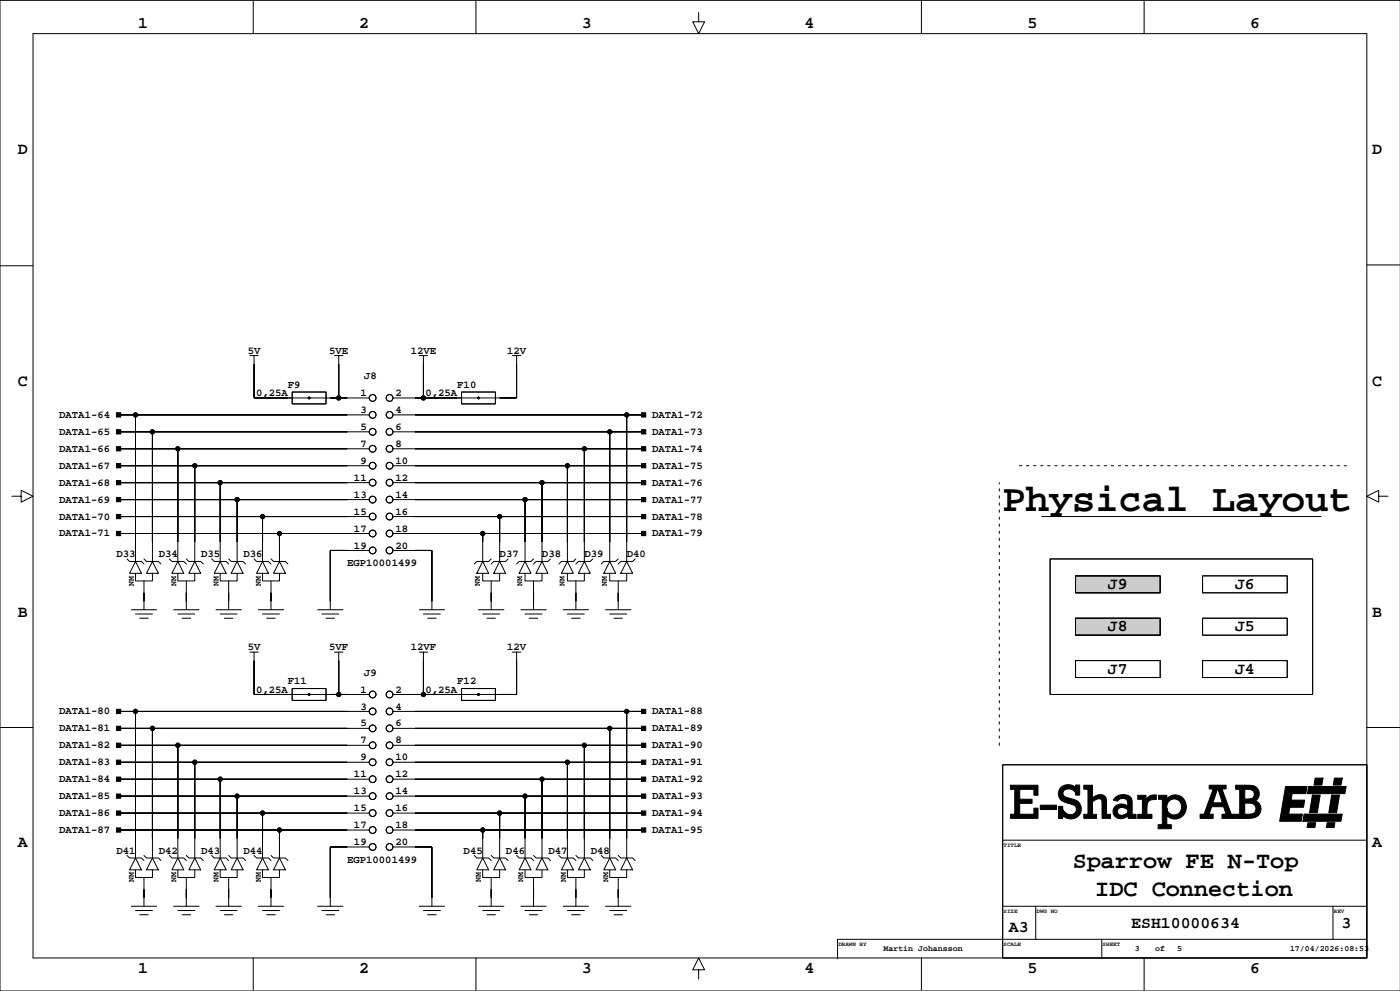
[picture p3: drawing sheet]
<svg xmlns="http://www.w3.org/2000/svg" width="420mm" height="297mm" viewBox="0 0 420 297" stroke-linecap="round" stroke-linejoin="round" font-family="sans-serif">
<g fill="none" stroke="#000" stroke-width=".3">
<path d="M9.9 10.1h400v277h-400zM75.9 .4v9.7M142.7 .4v9.7M209.5 3.7v2.8h1.8l-1.8 3.6-1.8-3.6h1.8M276.3 .4v9.7M343.1 .4v9.7M419.9 .1h-419.9v296.9h419.9M0 79.7h9.9M409.9 79.4h9.9M74.9 106.6h1.3v12.7h34.5M76.2 109.1h.1M76.2 106.6h1.3"/>
<path d="M87.6 117.5h10.2v3.6h-10.2zM100.3 106.6h1.3v12.7M101.6 109.1h.1M101.6 106.6h1.2M125.7 106.6h1.3v12.7M127 109.1h.1M127 106.6h1.2M138.4 117.5h10.2v3.6h-10.2zM153.6 106.6h1.3v12.7h-37.1M154.9 109.1h.1M154.9 106.6h1.3M35.6 124.4h75.1"/>
<path d="M35.6 129.4h75.1M35.6 134.5h75.1M35.6 139.6h75.1M40.6 124.4v43.9M45.7 129.4v38.9M53.3 134.5v33.8M58.4 139.6v28.7M117.8 124.4h75.2M117.8 129.4h75.2M117.8 134.5h75.2M117.8 139.6h75.2M170.1 139.6v28.7"/>
<path d="M175.2 134.5v33.8M182.8 129.4v38.9M187.9 124.4v43.9M3.6 148.7h2.7v-1.7l3.6 1.7-3.6 1.8v-1.8M35.6 144.7h75.1M35.6 149.8h75.1M35.6 154.8h75.1M35.6 159.9h75.1M66 144.7v23.6M71.1 149.8v18.5M78.7 154.8v13.5M83.8 159.9v8.4"/>
<path d="M117.8 144.7h75.2M117.8 149.8h75.2M117.8 154.8h75.2M117.8 159.9h75.2M144.7 159.9v8.4M149.8 154.8v13.5M157.4 149.8v18.5M162.5 144.7v23.6M413.4 148.7v-1.7l-3.5 1.7 3.5 1.8v-1.8h2.8M38.1 167.5l.8 .8h3.5l.8 .8M40.6 168.3l1.8 3.5h-3.5zM40.6 171.8v2.3h5.1v-2.3"/>
<path d="M43.2 167.5l.7 .8h3.6l.7 .8M43.2 174.1v8.7M45.7 168.3l1.8 3.5h-3.6zM50.8 167.5l.8 .8h3.5l.8 .8M53.3 168.3l1.8 3.5h-3.5zM53.3 171.8v2.3h5.1v-2.3M55.9 167.5l.7 .8h3.6l.7 .8M55.9 174.1v8.7M58.4 168.3l1.8 3.5h-3.6zM63.5 167.5l.7 .8h3.6l.8 .8M66 168.3l1.8 3.5h-3.6zM66 171.8v2.3h5.1v-2.3"/>
<path d="M68.6 167.5l.7 .8h3.6l.7 .8M68.6 174.1v8.7M71.1 168.3l1.8 3.5h-3.6zM76.2 167.5l.7 .8h3.6l.8 .8M78.7 168.3l1.8 3.5h-3.6zM78.7 171.8v2.3h5.1v-2.3M81.3 167.5l.7 .8h3.6l.7 .8M81.3 174.1v8.7M83.8 168.3l1.8 3.5h-3.6zM110.7 165h-11.7v17.8M117.8 165h11.7v17.8M144.7 171.8v2.3h5.1v-2.3"/>
<path d="M144.7 168.3l1.8 3.5h-3.5zM147.3 167.5l-.8 .8h-3.5l-.8 .8M147.3 174.1v8.7M149.8 168.3l1.8 3.5h-3.6zM152.4 167.5l-.8 .8h-3.6l-.7 .8M157.4 171.8v2.3h5.1v-2.3M157.4 168.3l1.8 3.5h-3.5zM160 167.5l-.8 .8h-3.5l-.8 .8M160 174.1v8.7M162.5 168.3l1.8 3.5h-3.6zM165.1 167.5l-.8 .8h-3.6l-.7 .8M170.1 171.8v2.3h5.1v-2.3"/>
<path d="M170.1 168.3l1.8 3.5h-3.5zM172.7 167.5l-.8 .8h-3.5l-.8 .8M172.7 174.1v8.7M175.2 168.3l1.8 3.5h-3.6zM177.8 167.5l-.8 .8h-3.6l-.7 .8M182.8 171.8v2.3h5.1v-2.3M182.8 168.3l1.8 3.5h-3.5zM185.4 167.5l-.8 .8h-3.5l-.8 .8M185.4 174.1v8.7M187.9 168.3l1.8 3.5h-3.6zM190.5 167.5l-.8 .8h-3.6l-.7 .8M39.4 182.8h7.6"/>
<path d="M40.6 184h5.1M41.9 185.3h2.5M52.1 182.8h7.6M53.3 184h5.1M54.6 185.3h2.5M64.8 182.8h7.6M66 184h5.1M67.3 185.3h2.5M74.9 195.5h1.3v12.7h34.5M76.2 198h.1M76.2 195.5h1.3M77.5 182.8h7.6"/>
<path d="M78.7 184h5.1M80 185.3h2.5M95.2 182.8h7.6M96.5 184h5.1M97.8 185.3h2.5M100.3 195.5h1.3v12.7M101.6 198h.1M101.6 195.5h1.2M125.7 195.5h1.3v12.7M125.7 182.8h7.6M127 198h.1M127 184h5.1"/>
<path d="M127 195.5h1.2M128.2 185.3h2.6M143.5 182.8h7.6M144.7 184h5.1M146 185.3h2.6M153.6 195.5h1.3v12.7h-37.1M154.9 198h.1M154.9 195.5h1.3M156.2 182.8h7.6M157.4 184h5.1M158.7 185.3h2.6M168.9 182.8h7.6"/>
<path d="M170.1 184h5.1M171.4 185.3h2.6M181.6 182.8h7.6M182.8 184h5.1M184.1 185.3h2.5M322.5 198h25.4v5.1h-25.4zM0 218.1h9.9M35.6 213.2h75.1M35.6 218.3h75.1M40.6 213.2v44M45.7 218.3v38.9M87.6 206.4h10.2v3.5h-10.2z"/>
<path d="M117.8 213.2h75.2M117.8 218.3h75.2M138.4 206.4h10.2v3.5h-10.2zM182.8 218.3v38.9M187.9 213.2v44M409.9 218.1h9.9M35.6 223.4h75.1M35.6 228.5h75.1M35.6 233.6h75.1M35.6 238.6h75.1M53.3 223.4v33.8M58.4 228.5v28.7"/>
<path d="M66 233.6v23.6M71.1 238.6v18.6M117.8 223.4h75.2M117.8 228.5h75.2M117.8 233.6h75.2M117.8 238.6h75.2M157.4 238.6v18.6M162.5 233.6v23.6M170.1 228.5v28.7M175.2 223.4v33.8M300.7 229.2h109.2v57.9h-109.2zM35.6 243.7h75.1"/>
<path d="M35.6 248.8h75.1M38.1 256.4l.8 .8h3.5l.8 .7M40.6 257.2l1.8 3.5h-3.5zM43.2 256.4l.7 .8h3.6l.7 .7M45.7 257.2l1.8 3.5h-3.6zM50.8 256.4l.8 .8h3.5l.8 .7M53.3 257.2l1.8 3.5h-3.5zM55.9 256.4l.7 .8h3.6l.7 .7M58.4 257.2l1.8 3.5h-3.6zM63.5 256.4l.7 .8h3.6l.8 .7M66 257.2l1.8 3.5h-3.6zM68.6 256.4l.7 .8h3.6l.7 .7"/>
<path d="M71.1 257.2l1.8 3.5h-3.6zM76.2 256.4l.7 .8h3.6l.8 .7M78.7 257.2l1.8 3.5h-3.6zM78.7 243.7v13.5M81.3 256.4l.7 .8h3.6l.7 .7M83.8 257.2l1.8 3.5h-3.6zM83.8 248.8v8.4M110.7 253.9h-11.7v17.7M117.8 253.9h11.7v17.7M117.8 243.7h75.2M117.8 248.8h75.2M142.2 256.4l.8 .8h3.5l.8 .7"/>
<path d="M144.7 257.2l1.8 3.5h-3.5zM144.7 248.8v8.4M147.3 256.4l.7 .8h3.6l.8 .7M149.8 257.2l1.8 3.5h-3.6zM149.8 243.7v13.5M154.9 256.4l.8 .8h3.5l.8 .7M157.4 257.2l1.8 3.5h-3.5zM160 256.4l.7 .8h3.6l.8 .7M162.5 257.2l1.8 3.5h-3.6zM167.6 256.4l.8 .8h3.5l.8 .7M170.1 257.2l1.8 3.5h-3.5zM172.7 256.4l.7 .8h3.6l.8 .7"/>
<path d="M175.2 257.2l1.8 3.5h-3.6zM180.3 256.4l.8 .8h3.5l.8 .7M182.8 257.2l1.8 3.5h-3.5zM185.4 256.4l.7 .8h3.6l.8 .7M187.9 257.2l1.8 3.5h-3.6zM300.7 251.8h108.9M39.4 271.6h7.6M40.6 260.7v2.3h5.1v-2.3M40.6 272.9h5.1M41.9 274.2h2.5M43.2 263v8.6M52.1 271.6h7.6"/>
<path d="M53.3 260.7v2.3h5.1v-2.3M53.3 272.9h5.1M54.6 274.2h2.5M55.9 263v8.6M64.8 271.6h7.6M66 260.7v2.3h5.1v-2.3M66 272.9h5.1M67.3 274.2h2.5M68.6 263v8.6M77.5 271.6h7.6M78.7 260.7v2.3h5.1v-2.3M78.7 272.9h5.1"/>
<path d="M80 274.2h2.5M81.3 263v8.6M95.2 271.6h7.6M96.5 272.9h5.1M97.8 274.2h2.5M125.7 271.6h7.6M127 272.9h5.1M128.2 274.2h2.6M143.5 271.6h7.6M144.7 260.7v2.3h5.1v-2.3M144.7 272.9h5.1M146 274.2h2.6"/>
<path d="M147.3 263v8.6M156.2 271.6h7.6M157.4 260.7v2.3h5.1v-2.3M157.4 272.9h5.1M158.7 274.2h2.6M160 263v8.6M168.9 271.6h7.6M170.1 260.7v2.3h5.1v-2.3M170.1 272.9h5.1M171.4 274.2h2.6M172.7 263v8.6M181.6 271.6h7.6"/>
<path d="M182.8 260.7v2.3h5.1v-2.3M182.8 272.9h5.1M184.1 274.2h2.5M185.4 263v8.6M300.7 271.6h108.9M310.6 271.6v9.9M399.7 271.6v9.9M75.9 287.1v9.7M142.7 287.1v9.7M209.5 290.7h1.8l-1.8-3.6-1.8 3.6h1.8v2.8M276.3 287.1v9.7M330.4 281.5v5.6"/>
<path d="M343.1 287.1v9.7M409.6 281.5h-158.5v5.9"/>
<circle cx="92.7" cy="119.3" r=".25"/>
<circle cx="101.6" cy="119.3" r=".63"/>
<circle cx="111.7" cy="119.3" r="1.02"/>
<circle cx="116.8" cy="119.3" r="1.02"/>
<circle cx="127" cy="119.3" r=".63"/>
<circle cx="143.5" cy="119.3" r=".25"/>
<circle cx="40.6" cy="124.4" r=".63"/>
<circle cx="45.7" cy="129.4" r=".63"/>
<circle cx="53.3" cy="134.5" r=".63"/>
<circle cx="58.4" cy="139.6" r=".63"/>
<circle cx="111.7" cy="124.4" r="1.02"/>
<circle cx="111.7" cy="139.6" r="1.02"/>
<circle cx="111.7" cy="129.4" r="1.02"/>
<circle cx="111.7" cy="134.5" r="1.02"/>
<circle cx="116.8" cy="124.4" r="1.02"/>
<circle cx="116.8" cy="139.6" r="1.02"/>
<circle cx="116.8" cy="129.4" r="1.02"/>
<circle cx="116.8" cy="134.5" r="1.02"/>
<circle cx="170.1" cy="139.6" r=".63"/>
<circle cx="175.2" cy="134.5" r=".63"/>
<circle cx="182.8" cy="129.4" r=".63"/>
<circle cx="187.9" cy="124.4" r=".63"/>
<circle cx="66" cy="144.7" r=".63"/>
<circle cx="71.1" cy="149.8" r=".63"/>
<circle cx="78.7" cy="154.8" r=".63"/>
<circle cx="83.8" cy="159.9" r=".63"/>
<circle cx="111.7" cy="159.9" r="1.02"/>
<circle cx="111.7" cy="144.7" r="1.02"/>
<circle cx="111.7" cy="149.8" r="1.02"/>
<circle cx="111.7" cy="154.8" r="1.02"/>
<circle cx="116.8" cy="159.9" r="1.02"/>
<circle cx="116.8" cy="144.7" r="1.02"/>
<circle cx="116.8" cy="149.8" r="1.02"/>
<circle cx="116.8" cy="154.8" r="1.02"/>
<circle cx="144.7" cy="159.9" r=".63"/>
<circle cx="149.8" cy="154.8" r=".63"/>
<circle cx="157.4" cy="149.8" r=".63"/>
<circle cx="162.5" cy="144.7" r=".63"/>
<circle cx="111.7" cy="165" r="1.02"/>
<circle cx="116.8" cy="165" r="1.02"/>
<circle cx="40.6" cy="213.2" r=".63"/>
<circle cx="45.7" cy="218.3" r=".63"/>
<circle cx="92.7" cy="208.2" r=".25"/>
<circle cx="101.6" cy="208.2" r=".63"/>
<circle cx="111.7" cy="218.3" r="1.02"/>
<circle cx="111.7" cy="208.2" r="1.02"/>
<circle cx="111.7" cy="213.2" r="1.02"/>
<circle cx="116.8" cy="218.3" r="1.02"/>
<circle cx="116.8" cy="208.2" r="1.02"/>
<circle cx="116.8" cy="213.2" r="1.02"/>
<circle cx="127" cy="208.2" r=".63"/>
<circle cx="143.5" cy="208.2" r=".25"/>
<circle cx="182.8" cy="218.3" r=".63"/>
<circle cx="187.9" cy="213.2" r=".63"/>
<circle cx="53.3" cy="223.4" r=".63"/>
<circle cx="58.4" cy="228.5" r=".63"/>
<circle cx="66" cy="233.6" r=".63"/>
<circle cx="71.1" cy="238.6" r=".63"/>
<circle cx="111.7" cy="223.4" r="1.02"/>
<circle cx="111.7" cy="238.6" r="1.02"/>
<circle cx="111.7" cy="228.5" r="1.02"/>
<circle cx="111.7" cy="233.6" r="1.02"/>
<circle cx="116.8" cy="223.4" r="1.02"/>
<circle cx="116.8" cy="238.6" r="1.02"/>
<circle cx="116.8" cy="228.5" r="1.02"/>
<circle cx="116.8" cy="233.6" r="1.02"/>
<circle cx="157.4" cy="238.6" r=".63"/>
<circle cx="162.5" cy="233.6" r=".63"/>
<circle cx="170.1" cy="228.5" r=".63"/>
<circle cx="175.2" cy="223.4" r=".63"/>
<circle cx="78.7" cy="243.7" r=".63"/>
<circle cx="83.8" cy="248.8" r=".63"/>
<circle cx="111.7" cy="243.7" r="1.02"/>
<circle cx="111.7" cy="248.8" r="1.02"/>
<circle cx="111.7" cy="253.9" r="1.02"/>
<circle cx="116.8" cy="243.7" r="1.02"/>
<circle cx="116.8" cy="248.8" r="1.02"/>
<circle cx="116.8" cy="253.9" r="1.02"/>
<circle cx="144.7" cy="248.8" r=".63"/>
<circle cx="149.8" cy="243.7" r=".63"/>
</g>
<g fill="#000" stroke="#000" stroke-width=".3">
<path d="M76.2 109.1v10.2z" fill-rule="evenodd"/>
<path d="M76.2 119.3h10.1z" fill-rule="evenodd"/>
<path d="M101.6 109.1v10.2z" fill-rule="evenodd"/>
<path d="M99 119.3h2.6z" fill-rule="evenodd"/>
<path d="M101.6 119.3h2.5z" fill-rule="evenodd"/>
<path d="M127 109.1v10.2z" fill-rule="evenodd"/>
<path d="M124.4 119.3h2.6z" fill-rule="evenodd"/>
<path d="M127 119.3h10.1z" fill-rule="evenodd"/>
<path d="M154.9 109.1v10.2z" fill-rule="evenodd"/>
<path d="M149.8 119.3h5.1z" fill-rule="evenodd"/>
<path d="M34.9 123.7h1.3v1.3h-1.3z" fill-rule="evenodd"/>
<path d="M34.9 128.8h1.3v1.3h-1.3z" fill-rule="evenodd"/>
<path d="M34.9 133.9h1.3v1.3h-1.3z" fill-rule="evenodd"/>
<path d="M40.6 124.4v38z" fill-rule="evenodd"/>
<path d="M35.6 124.4h5z" fill-rule="evenodd"/>
<path d="M35.6 129.4h10.1z" fill-rule="evenodd"/>
<path d="M45.7 129.4v33z" fill-rule="evenodd"/>
<path d="M53.3 134.5v27.9z" fill-rule="evenodd"/>
<path d="M35.6 134.5h17.7z" fill-rule="evenodd"/>
<path d="M35.6 139.6h22.8z" fill-rule="evenodd"/>
<path d="M58.4 139.6v22.8z" fill-rule="evenodd"/>
<path d="M40.6 124.4h63.5z" fill-rule="evenodd"/>
<path d="M45.7 129.4h58.4z" fill-rule="evenodd"/>
<path d="M53.3 134.5h50.8z" fill-rule="evenodd"/>
<path d="M58.4 139.6h45.7z" fill-rule="evenodd"/>
<path d="M170.1 139.6v22.8z" fill-rule="evenodd"/>
<path d="M124.4 139.6h45.7z" fill-rule="evenodd"/>
<path d="M175.2 134.5v27.9z" fill-rule="evenodd"/>
<path d="M124.4 134.5h50.8z" fill-rule="evenodd"/>
<path d="M182.8 129.4v33z" fill-rule="evenodd"/>
<path d="M124.4 129.4h58.4z" fill-rule="evenodd"/>
<path d="M187.9 124.4v38z" fill-rule="evenodd"/>
<path d="M124.4 124.4h63.5z" fill-rule="evenodd"/>
<path d="M192.4 123.7h1.2v1.3h-1.2z" fill-rule="evenodd"/>
<path d="M192.4 128.8h1.2v1.3h-1.2z" fill-rule="evenodd"/>
<path d="M192.4 133.9h1.2v1.3h-1.2z" fill-rule="evenodd"/>
<path d="M187.9 124.4h5.1z" fill-rule="evenodd"/>
<path d="M182.8 129.4h10.2z" fill-rule="evenodd"/>
<path d="M175.2 134.5h17.8z" fill-rule="evenodd"/>
<path d="M170.1 139.6h22.9z" fill-rule="evenodd"/>
<path d="M34.9 139h1.3v1.2h-1.3z" fill-rule="evenodd"/>
<path d="M34.9 144h1.3v1.3h-1.3z" fill-rule="evenodd"/>
<path d="M34.9 149.1h1.3v1.3h-1.3z" fill-rule="evenodd"/>
<path d="M34.9 154.2h1.3v1.3h-1.3z" fill-rule="evenodd"/>
<path d="M66 144.7v17.7z" fill-rule="evenodd"/>
<path d="M35.6 144.7h30.4z" fill-rule="evenodd"/>
<path d="M71.1 149.8v12.6z" fill-rule="evenodd"/>
<path d="M35.6 149.8h35.5z" fill-rule="evenodd"/>
<path d="M78.7 154.8v7.6z" fill-rule="evenodd"/>
<path d="M35.6 154.8h43.1z" fill-rule="evenodd"/>
<path d="M83.8 159.9v2.5z" fill-rule="evenodd"/>
<path d="M35.6 159.9h48.2z" fill-rule="evenodd"/>
<path d="M66 144.7h38.1z" fill-rule="evenodd"/>
<path d="M71.1 149.8h33z" fill-rule="evenodd"/>
<path d="M78.7 154.8h25.4z" fill-rule="evenodd"/>
<path d="M83.8 159.9h20.3z" fill-rule="evenodd"/>
<path d="M144.7 159.9v2.5z" fill-rule="evenodd"/>
<path d="M124.4 159.9h20.3z" fill-rule="evenodd"/>
<path d="M149.8 154.8v7.6z" fill-rule="evenodd"/>
<path d="M124.4 154.8h25.4z" fill-rule="evenodd"/>
<path d="M157.4 149.8v12.6z" fill-rule="evenodd"/>
<path d="M124.4 149.8h33z" fill-rule="evenodd"/>
<path d="M162.5 144.7v17.7z" fill-rule="evenodd"/>
<path d="M124.4 144.7h38.1z" fill-rule="evenodd"/>
<path d="M192.4 139h1.2v1.2h-1.2z" fill-rule="evenodd"/>
<path d="M192.4 144h1.2v1.3h-1.2z" fill-rule="evenodd"/>
<path d="M192.4 149.1h1.2v1.3h-1.2z" fill-rule="evenodd"/>
<path d="M192.4 154.2h1.2v1.3h-1.2z" fill-rule="evenodd"/>
<path d="M162.5 144.7h30.5z" fill-rule="evenodd"/>
<path d="M157.4 149.8h35.6z" fill-rule="evenodd"/>
<path d="M149.8 154.8h43.2z" fill-rule="evenodd"/>
<path d="M144.7 159.9h48.3z" fill-rule="evenodd"/>
<path d="M34.9 159.3h1.3v1.2h-1.3z" fill-rule="evenodd"/>
<path d="M43.2 177.7v2.5z" fill-rule="evenodd"/>
<path d="M55.9 177.7v2.5z" fill-rule="evenodd"/>
<path d="M68.6 177.7v2.5z" fill-rule="evenodd"/>
<path d="M81.3 177.7v2.5z" fill-rule="evenodd"/>
<path d="M99 165v15.2z" fill-rule="evenodd"/>
<path d="M99 165h5.1z" fill-rule="evenodd"/>
<path d="M124.4 165h5.1z" fill-rule="evenodd"/>
<path d="M129.5 165v15.2z" fill-rule="evenodd"/>
<path d="M147.3 177.7v2.5z" fill-rule="evenodd"/>
<path d="M160 177.7v2.5z" fill-rule="evenodd"/>
<path d="M172.7 177.7v2.5z" fill-rule="evenodd"/>
<path d="M185.4 177.7v2.5z" fill-rule="evenodd"/>
<path d="M192.4 159.3h1.2v1.2h-1.2z" fill-rule="evenodd"/>
<path d="M76.2 198v10.2z" fill-rule="evenodd"/>
<path d="M101.6 198v10.2z" fill-rule="evenodd"/>
<path d="M127 198v10.2z" fill-rule="evenodd"/>
<path d="M154.9 198v10.2z" fill-rule="evenodd"/>
<path d="M34.9 212.6h1.3v1.3h-1.3z" fill-rule="evenodd"/>
<path d="M34.9 217.7h1.3v1.3h-1.3z" fill-rule="evenodd"/>
<path d="M35.6 213.2h5z" fill-rule="evenodd"/>
<path d="M40.6 213.2v38.1z" fill-rule="evenodd"/>
<path d="M45.7 218.3v33z" fill-rule="evenodd"/>
<path d="M35.6 218.3h10.1z" fill-rule="evenodd"/>
<path d="M76.2 208.2h10.1z" fill-rule="evenodd"/>
<path d="M99 208.2h2.6z" fill-rule="evenodd"/>
<path d="M40.6 213.2h63.5z" fill-rule="evenodd"/>
<path d="M45.7 218.3h58.4z" fill-rule="evenodd"/>
<path d="M101.6 208.2h2.5z" fill-rule="evenodd"/>
<path d="M124.4 208.2h2.6z" fill-rule="evenodd"/>
<path d="M127 208.2h10.1z" fill-rule="evenodd"/>
<path d="M149.8 208.2h5.1z" fill-rule="evenodd"/>
<path d="M182.8 218.3v33z" fill-rule="evenodd"/>
<path d="M124.4 218.3h58.4z" fill-rule="evenodd"/>
<path d="M187.9 213.2v38.1z" fill-rule="evenodd"/>
<path d="M124.4 213.2h63.5z" fill-rule="evenodd"/>
<path d="M192.4 212.6h1.2v1.3h-1.2z" fill-rule="evenodd"/>
<path d="M192.4 217.7h1.2v1.3h-1.2z" fill-rule="evenodd"/>
<path d="M187.9 213.2h5.1z" fill-rule="evenodd"/>
<path d="M182.8 218.3h10.2z" fill-rule="evenodd"/>
<path d="M34.9 222.8h1.3v1.2h-1.3z" fill-rule="evenodd"/>
<path d="M34.9 227.8h1.3v1.3h-1.3z" fill-rule="evenodd"/>
<path d="M34.9 232.9h1.3v1.3h-1.3z" fill-rule="evenodd"/>
<path d="M34.9 238h1.3v1.3h-1.3z" fill-rule="evenodd"/>
<path d="M53.3 223.4v27.9z" fill-rule="evenodd"/>
<path d="M35.6 223.4h17.7z" fill-rule="evenodd"/>
<path d="M35.6 228.5h22.8z" fill-rule="evenodd"/>
<path d="M58.4 228.5v22.8z" fill-rule="evenodd"/>
<path d="M35.6 233.6h30.4z" fill-rule="evenodd"/>
<path d="M66 233.6v17.7z" fill-rule="evenodd"/>
<path d="M71.1 238.6v12.7z" fill-rule="evenodd"/>
<path d="M35.6 238.6h35.5z" fill-rule="evenodd"/>
<path d="M53.3 223.4h50.8z" fill-rule="evenodd"/>
<path d="M58.4 228.5h45.7z" fill-rule="evenodd"/>
<path d="M66 233.6h38.1z" fill-rule="evenodd"/>
<path d="M71.1 238.6h33z" fill-rule="evenodd"/>
<path d="M157.4 238.6v12.7z" fill-rule="evenodd"/>
<path d="M124.4 238.6h33z" fill-rule="evenodd"/>
<path d="M124.4 233.6h38.1z" fill-rule="evenodd"/>
<path d="M162.5 233.6v17.7z" fill-rule="evenodd"/>
<path d="M170.1 228.5v22.8z" fill-rule="evenodd"/>
<path d="M124.4 228.5h45.7z" fill-rule="evenodd"/>
<path d="M175.2 223.4v27.9z" fill-rule="evenodd"/>
<path d="M124.4 223.4h50.8z" fill-rule="evenodd"/>
<path d="M192.4 222.8h1.2v1.2h-1.2z" fill-rule="evenodd"/>
<path d="M192.4 227.8h1.2v1.3h-1.2z" fill-rule="evenodd"/>
<path d="M192.4 232.9h1.2v1.3h-1.2z" fill-rule="evenodd"/>
<path d="M192.4 238h1.2v1.3h-1.2z" fill-rule="evenodd"/>
<path d="M175.2 223.4h17.8z" fill-rule="evenodd"/>
<path d="M170.1 228.5h22.9z" fill-rule="evenodd"/>
<path d="M162.5 233.6h30.5z" fill-rule="evenodd"/>
<path d="M157.4 238.6h35.6z" fill-rule="evenodd"/>
<path d="M393.5 238.3h2.4l-.9 5.3h-2.3z" fill-rule="evenodd"/>
<path d="M394.4 233.2h2.3l-.3 2.1h-2.4z" fill-rule="evenodd"/>
<path d="M399.3 238.3h2.4l-.9 5.3h-2.3z" fill-rule="evenodd"/>
<path d="M392.4 235.7h11.3l-.4 2.2h-11.3z" fill-rule="evenodd"/>
<path d="M400.1 233.2h2.4l-.4 2.1h-2.3z" fill-rule="evenodd"/>
<path d="M34.9 243.1h1.3v1.2h-1.3z" fill-rule="evenodd"/>
<path d="M34.9 248.2h1.3v1.2h-1.3z" fill-rule="evenodd"/>
<path d="M78.7 243.7v7.6z" fill-rule="evenodd"/>
<path d="M35.6 243.7h43.1z" fill-rule="evenodd"/>
<path d="M83.8 248.8v2.5z" fill-rule="evenodd"/>
<path d="M35.6 248.8h48.2z" fill-rule="evenodd"/>
<path d="M99 253.9v15.2z" fill-rule="evenodd"/>
<path d="M78.7 243.7h25.4z" fill-rule="evenodd"/>
<path d="M83.8 248.8h20.3z" fill-rule="evenodd"/>
<path d="M99 253.9h5.1z" fill-rule="evenodd"/>
<path d="M124.4 253.9h5.1z" fill-rule="evenodd"/>
<path d="M129.5 253.9v15.2z" fill-rule="evenodd"/>
<path d="M144.7 248.8v2.5z" fill-rule="evenodd"/>
<path d="M124.4 248.8h20.3z" fill-rule="evenodd"/>
<path d="M149.8 243.7v7.6z" fill-rule="evenodd"/>
<path d="M124.4 243.7h25.4z" fill-rule="evenodd"/>
<path d="M192.4 243.1h1.2v1.2h-1.2z" fill-rule="evenodd"/>
<path d="M192.4 248.2h1.2v1.2h-1.2z" fill-rule="evenodd"/>
<path d="M149.8 243.7h43.2z" fill-rule="evenodd"/>
<path d="M144.7 248.8h48.3z" fill-rule="evenodd"/>
<path d="M303 235.4h8.3v3h-1.3v-1.8h-4.2v3h3.7v1.2h-3.7v3.3h4.2v-1.9h1.3v3.1h-8.3v-1.2h1.3v-7.5h-1.3z" fill-rule="evenodd"/>
<path d="M311.9 241.3h4.9v1.3h-4.9z" fill-rule="evenodd"/>
<path d="M318.1 236.1a3.4 3.4 0 0 1 4.4-.1v-.7h1.2v3h-1.2a1.9 1.9 0 0 0-2.1-1.8 1.37 1.37 0 0 0-1.7 1.3 1.37 1.37 0 0 0 1.6 1.4l1.1 .2a3.1 3.1 0 0 1 2.6 4.3 3.1 3.1 0 0 1-4.9 1.1l-.4-.3v.8h-1.3v-3.6h1.3a2.36 2.36 0 0 0 2.3 2.5 1.61 1.61 0 0 0 1.8-1.6 1.61 1.61 0 0 0-1.8-1.6l-1-.3a2.79 2.79 0 0 1-2.4-1.7 2.79 2.79 0 0 1 .5-2.9z" fill-rule="evenodd"/>
<path d="M325 235.4h2.6v3.8a2.57 2.57 0 0 1 3.9-.3l.3 1.2v4h1.2v1.2h-2.5l-.1-4.9-.2-.8a1.58 1.58 0 0 0-2.1 .4l-.5 .3v3.8h1.2v1.2h-3.8v-1.2h1.2v-7.5h-1.2z" fill-rule="evenodd"/>
<path d="M334.5 239a3.3 3.3 0 0 1 4.7 .2l.3 1.1v3.8h1.2v1.2h-2.4l-.1-2.6a1.8 1.8 0 0 0-3.1 .2 1.32 1.32 0 0 0 .6 1.4 1.32 1.32 0 0 0 1.5-.1l.9-.7v1.1a2.39 2.39 0 0 1-3.2 .6 2.39 2.39 0 0 1-.8-3.2 2.93 2.93 0 0 1 4.1-.4l-.1-1.4-.4-.5a1.85 1.85 0 0 0-2.6 .4l-1.3-.3z" fill-rule="evenodd"/>
<path d="M341.2 238.4h2.4v1.5l.5-.8 .7-.6 1.9-.2v1.3a2.04 2.04 0 0 0-2.7 1.6l-.1 2.9h1.5v1.2h-4.2v-1.2h1.4v-4.5h-1.4z" fill-rule="evenodd"/>
<path d="M347.4 238.4h2.5v1.1a3.4 3.4 0 0 1 4.4-.7 3.4 3.4 0 0 1 1.3 4.3 3.4 3.4 0 0 1-5.7 1.3v-2.1l.4 1a2.29 2.29 0 0 0 3.2 .3 2.29 2.29 0 0 0 .3-3.2 2.29 2.29 0 0 0-3.2-.3l-.6 .8-.1 .8v5.5h1.3v1.2h-3.9v-1.2h1.2v-7.6h-1.1z" fill-rule="evenodd"/>
<path d="M362.6 235.4h2.5v1.1l-1.4 4.1h2.8l-1.4-4.1v-1.1h2.6v1.1h-1.3l2.8 7.6h1.1v1.2h-3.9v-1.2h1.3l-.8-2.3h-3.6l-.7 2.3h1.2v1.2h-3.9v-1.2h1.2l2.7-7.6h-1.2z" fill-rule="evenodd"/>
<path d="M370.5 235.4h2.7v4.1h1a1.51 1.51 0 0 0 1.9-1.5 1.51 1.51 0 0 0-1.9-1.4h-.9v-1.2h.5a3 3 0 0 1 3.7 1.7 2.38 2.38 0 0 1-1.1 2.9 2.77 2.77 0 0 1 1.6 3.4 2.77 2.77 0 0 1-3.3 1.9h-1.4v-1.2l1.5-.1a1.68 1.68 0 0 0 1.8-1.8 1.68 1.68 0 0 0-2.2-1.5h-1.2v4.6h-2.7v-1.2h1.2v-7.5h-1.2z" fill-rule="evenodd"/>
<path d="M385.5 235.7h6.4l-.3 2.2h-4.1l-.4 1.9h4.1l-.3 2.2h-4.1l-.4 2h4.1l-.3 2.2h-6.5z" fill-rule="evenodd"/>
<path d="M391 244h11.5l-.4 2.2h-11.4z" fill-rule="evenodd"/>
<path d="M392.2 246.6h2.3l-.2 1.4h-2.3z" fill-rule="evenodd"/>
<path d="M398 246.6h2.3l-.2 1.4h-2.4z" fill-rule="evenodd"/>
<path d="M43.2 266.6v2.5z" fill-rule="evenodd"/>
<path d="M55.9 266.6v2.5z" fill-rule="evenodd"/>
<path d="M68.6 266.6v2.5z" fill-rule="evenodd"/>
<path d="M81.3 266.6v2.5z" fill-rule="evenodd"/>
<path d="M147.3 266.6v2.5z" fill-rule="evenodd"/>
<path d="M160 266.6v2.5z" fill-rule="evenodd"/>
<path d="M172.7 266.6v2.5z" fill-rule="evenodd"/>
<path d="M185.4 266.6v2.5z" fill-rule="evenodd"/>
<circle cx="92.7" cy="119.3" r=".25"/>
<circle cx="101.6" cy="119.3" r=".63"/>
<circle cx="127" cy="119.3" r=".63"/>
<circle cx="143.5" cy="119.3" r=".25"/>
<circle cx="40.6" cy="124.4" r=".63"/>
<circle cx="45.7" cy="129.4" r=".63"/>
<circle cx="53.3" cy="134.5" r=".63"/>
<circle cx="58.4" cy="139.6" r=".63"/>
<circle cx="170.1" cy="139.6" r=".63"/>
<circle cx="175.2" cy="134.5" r=".63"/>
<circle cx="182.8" cy="129.4" r=".63"/>
<circle cx="187.9" cy="124.4" r=".63"/>
<circle cx="66" cy="144.7" r=".63"/>
<circle cx="71.1" cy="149.8" r=".63"/>
<circle cx="78.7" cy="154.8" r=".63"/>
<circle cx="83.8" cy="159.9" r=".63"/>
<circle cx="144.7" cy="159.9" r=".63"/>
<circle cx="149.8" cy="154.8" r=".63"/>
<circle cx="157.4" cy="149.8" r=".63"/>
<circle cx="162.5" cy="144.7" r=".63"/>
<circle cx="40.6" cy="213.2" r=".63"/>
<circle cx="45.7" cy="218.3" r=".63"/>
<circle cx="92.7" cy="208.2" r=".25"/>
<circle cx="101.6" cy="208.2" r=".63"/>
<circle cx="127" cy="208.2" r=".63"/>
<circle cx="143.5" cy="208.2" r=".25"/>
<circle cx="182.8" cy="218.3" r=".63"/>
<circle cx="187.9" cy="213.2" r=".63"/>
<circle cx="53.3" cy="223.4" r=".63"/>
<circle cx="58.4" cy="228.5" r=".63"/>
<circle cx="66" cy="233.6" r=".63"/>
<circle cx="71.1" cy="238.6" r=".63"/>
<circle cx="157.4" cy="238.6" r=".63"/>
<circle cx="162.5" cy="233.6" r=".63"/>
<circle cx="170.1" cy="228.5" r=".63"/>
<circle cx="175.2" cy="223.4" r=".63"/>
<circle cx="78.7" cy="243.7" r=".63"/>
<circle cx="83.8" cy="248.8" r=".63"/>
<circle cx="144.7" cy="248.8" r=".63"/>
<circle cx="149.8" cy="243.7" r=".63"/>
</g>
<path d="M403.8 139.6h-99.1M299.7 223.4v-78.7" fill="none" stroke="#000" stroke-width=".3" stroke-dasharray=".7 1.4"/>
<path d="M322.5 185.3h25.4v5.1h-25.4z" fill-rule="evenodd" fill="#ccc" stroke="#000" stroke-width=".3"/>
<path d="M314.9 167.5h78.7v40.7h-78.7zM360.6 172.6h25.4v5.1h-25.4zM322.5 185.3h25.4v5.1h-25.4zM360.6 198h25.4v5.1h-25.4zM360.6 185.3h25.4v5.1h-25.4z" fill="none" stroke="#000" stroke-width=".3"/>
<path d="M322.5 172.6h25.4v5.1h-25.4z" fill-rule="evenodd" fill="#ccc" stroke="#000" stroke-width=".3"/>
<path d="M312.3 154.8h83.8M322.5 172.6h25.4v5.1h-25.4z" fill="none" stroke="#000" stroke-width=".3"/>
<text font-size="11.6" x="300.6" y="153">Physical Layout</text>
<g font-size="7.1">
<text x="321.7" y="260.2">Sparrow FE N-Top</text>
<text x="328.4" y="268.5">IDC Connection</text>
</g>
<g font-size="4.9">
<text x="41.4" y="8.4">1</text>
<text x="107.7" y="8.4">2</text>
<text x="174.5" y="8.4">3</text>
<text x="241.3" y="8.4">4</text>
<text x="308.1" y="8.4">5</text>
<text x="374.9" y="8.4">6</text>
<text x="5.4" y="46.3">D</text>
<text x="411.4" y="46.3">D</text>
<text x="5.4" y="115.6">C</text>
<text x="411.4" y="115.6">C</text>
<text x="332.2" y="176.5">J9</text>
<text x="370.3" y="176.5">J6</text>
<text x="5.4" y="184.9">B</text>
<text x="411.4" y="184.9">B</text>
<text x="332.2" y="189.2">J8</text>
<text x="370.3" y="189.2">J5</text>
<text x="332.2" y="201.9">J7</text>
<text x="370.3" y="201.9">J4</text>
<text x="5.4" y="253.7">A</text>
<text x="411.4" y="254">A</text>
<text x="302.5" y="279.4">A3</text>
<text x="339.2" y="278.1">ESH10000634</text>
<text x="402.3" y="278.1">3</text>
<text x="41.4" y="291.6">1</text>
<text x="107.7" y="291.6">2</text>
<text x="174.5" y="291.6">3</text>
<text x="241.3" y="291.6">4</text>
<text x="308.1" y="291.6">5</text>
<text x="374.9" y="291.6">6</text>
</g>
<g font-size="3.2">
<text x="74.3" y="106">5V</text>
<text x="98.7" y="106">5VE</text>
<text x="123.2" y="106">12VE</text>
<text x="152" y="106">12V</text>
<text x="109.2" y="113.6">J8</text>
<text x="76.8" y="118.7">0,25A</text>
<text x="86.3" y="116.2">F9</text>
<text x="108.1" y="118.7">1</text>
<text x="118.6" y="118.7">2</text>
<text x="127.6" y="118.7">0,25A</text>
<text x="137.1" y="116.2">F10</text>
<text x="17.8" y="125.3">DATA1-64</text>
<text x="108.1" y="123.8">3</text>
<text x="118.6" y="123.8">4</text>
<text x="195.5" y="125.3">DATA1-72</text>
<text x="17.8" y="130.3">DATA1-65</text>
<text x="108.1" y="128.9">5</text>
<text x="118.6" y="128.9">6</text>
<text x="195.5" y="130.3">DATA1-73</text>
<text x="17.8" y="135.4">DATA1-66</text>
<text x="108.1" y="134">7</text>
<text x="118.6" y="134">8</text>
<text x="195.5" y="135.4">DATA1-74</text>
<text x="17.8" y="140.5">DATA1-67</text>
<text x="108.1" y="139">9</text>
<text x="118.6" y="139">10</text>
<text x="195.5" y="140.5">DATA1-75</text>
<text x="17.8" y="145.6">DATA1-68</text>
<text x="106.1" y="144.1">11</text>
<text x="106.1" y="149.2">13</text>
<text x="118.6" y="149.2">14</text>
<text x="118.6" y="144.1">12</text>
<text x="195.5" y="145.6">DATA1-76</text>
<text x="17.8" y="150.6">DATA1-69</text>
<text x="17.8" y="155.7">DATA1-70</text>
<text x="106.1" y="154.3">15</text>
<text x="118.6" y="154.3">16</text>
<text x="195.5" y="150.6">DATA1-77</text>
<text x="195.5" y="155.7">DATA1-78</text>
<text x="17.8" y="160.8">DATA1-71</text>
<text x="106.1" y="159.3">17</text>
<text x="118.6" y="159.3">18</text>
<text x="195.5" y="160.8">DATA1-79</text>
<text x="34.9" y="167">D33</text>
<text x="47.6" y="167">D34</text>
<text x="60.3" y="167">D35</text>
<text x="73" y="167">D36</text>
<text x="106.1" y="164.4">19</text>
<text x="118.6" y="164.4">20</text>
<text x="149.8" y="167">D37</text>
<text x="162.5" y="167">D38</text>
<text x="175.2" y="167">D39</text>
<text x="187.9" y="167">D40</text>
<text x="104.1" y="169.8">EGP10001499</text>
<text x="74.3" y="194.9">5V</text>
<text x="98.7" y="194.9">5VF</text>
<text x="123.2" y="194.9">12VF</text>
<text x="152" y="194.9">12V</text>
<text x="109.2" y="202.5">J9</text>
<text x="76.8" y="207.6">0,25A</text>
<text x="86.3" y="205.1">F11</text>
<text x="108.1" y="207.6">1</text>
<text x="118.6" y="207.6">2</text>
<text x="127.6" y="207.6">0,25A</text>
<text x="137.1" y="205.1">F12</text>
<text x="17.8" y="214.1">DATA1-80</text>
<text x="108.1" y="212.7">3</text>
<text x="118.6" y="212.7">4</text>
<text x="195.5" y="214.1">DATA1-88</text>
<text x="17.8" y="219.2">DATA1-81</text>
<text x="108.1" y="217.8">5</text>
<text x="118.6" y="217.8">6</text>
<text x="195.5" y="219.2">DATA1-89</text>
<text x="17.8" y="224.3">DATA1-82</text>
<text x="108.1" y="222.8">7</text>
<text x="108.1" y="227.9">9</text>
<text x="118.6" y="227.9">10</text>
<text x="118.6" y="222.8">8</text>
<text x="195.5" y="224.3">DATA1-90</text>
<text x="17.8" y="229.4">DATA1-83</text>
<text x="106.1" y="233">11</text>
<text x="118.6" y="233">12</text>
<text x="195.5" y="229.4">DATA1-91</text>
<text x="17.8" y="234.4">DATA1-84</text>
<text x="17.8" y="239.5">DATA1-85</text>
<text x="106.1" y="238.1">13</text>
<text x="118.6" y="238.1">14</text>
<text x="195.5" y="234.4">DATA1-92</text>
<text x="195.5" y="239.5">DATA1-93</text>
<text x="17.8" y="244.6">DATA1-86</text>
<text x="106.1" y="243.1">15</text>
<text x="118.6" y="243.1">16</text>
<text x="195.5" y="244.6">DATA1-94</text>
<text x="17.8" y="249.7">DATA1-87</text>
<text x="106.1" y="248.2">17</text>
<text x="118.6" y="248.2">18</text>
<text x="195.5" y="249.7">DATA1-95</text>
<text x="34.9" y="255.8">D41</text>
<text x="47.6" y="255.8">D42</text>
<text x="60.3" y="255.8">D43</text>
<text x="73" y="255.8">D44</text>
<text x="106.1" y="253.3">19</text>
<text x="118.6" y="253.3">20</text>
<text x="139" y="255.8">D45</text>
<text x="151.7" y="255.8">D46</text>
<text x="164.4" y="255.8">D47</text>
<text x="177.1" y="255.8">D48</text>
<text x="104.1" y="258.6">EGP10001499</text>
</g>
<g font-size="2.5">
<text x="40.1" y="175.6" transform="rotate(-90 40.1 175.6)">NM</text>
<text x="52.8" y="175.6" transform="rotate(-90 52.8 175.6)">NM</text>
<text x="65.5" y="175.6" transform="rotate(-90 65.5 175.6)">NM</text>
<text x="78.2" y="175.6" transform="rotate(-90 78.2 175.6)">NM</text>
<text x="143.9" y="175.6" transform="rotate(-90 143.9 175.6)">NM</text>
<text x="156.6" y="175.6" transform="rotate(-90 156.6 175.6)">NM</text>
<text x="169.3" y="175.6" transform="rotate(-90 169.3 175.6)">NM</text>
<text x="182" y="175.6" transform="rotate(-90 182 175.6)">NM</text>
<text x="40.1" y="264.5" transform="rotate(-90 40.1 264.5)">NM</text>
<text x="52.8" y="264.5" transform="rotate(-90 52.8 264.5)">NM</text>
<text x="65.5" y="264.5" transform="rotate(-90 65.5 264.5)">NM</text>
<text x="78.2" y="264.5" transform="rotate(-90 78.2 264.5)">NM</text>
<text x="144.2" y="264.5" transform="rotate(-90 144.2 264.5)">NM</text>
<text x="156.9" y="264.5" transform="rotate(-90 156.9 264.5)">NM</text>
<text x="169.6" y="264.5" transform="rotate(-90 169.6 264.5)">NM</text>
<text x="182.3" y="264.5" transform="rotate(-90 182.3 264.5)">NM</text>
<text x="264.9" y="285">Martin Johansson</text>
<text x="340.3" y="285">3</text>
<text x="346.4" y="285">of</text>
<text x="353" y="285">5</text>
<text x="386.8" y="285">17/04/2026:08:53</text>
</g>
<g font-size="1.8">
<text x="300.9" y="253.8">TITLE</text>
<text x="300.9" y="273.6">SIZE</text>
<text x="310.8" y="273.6">DWG NO</text>
<text x="400" y="273.6">REV</text>
<text x="251.4" y="283.5">DRAWN BY</text>
<text x="300.9" y="283.5">SCALE</text>
<text x="330.6" y="283.5">SHEET</text>
</g>
</svg>
